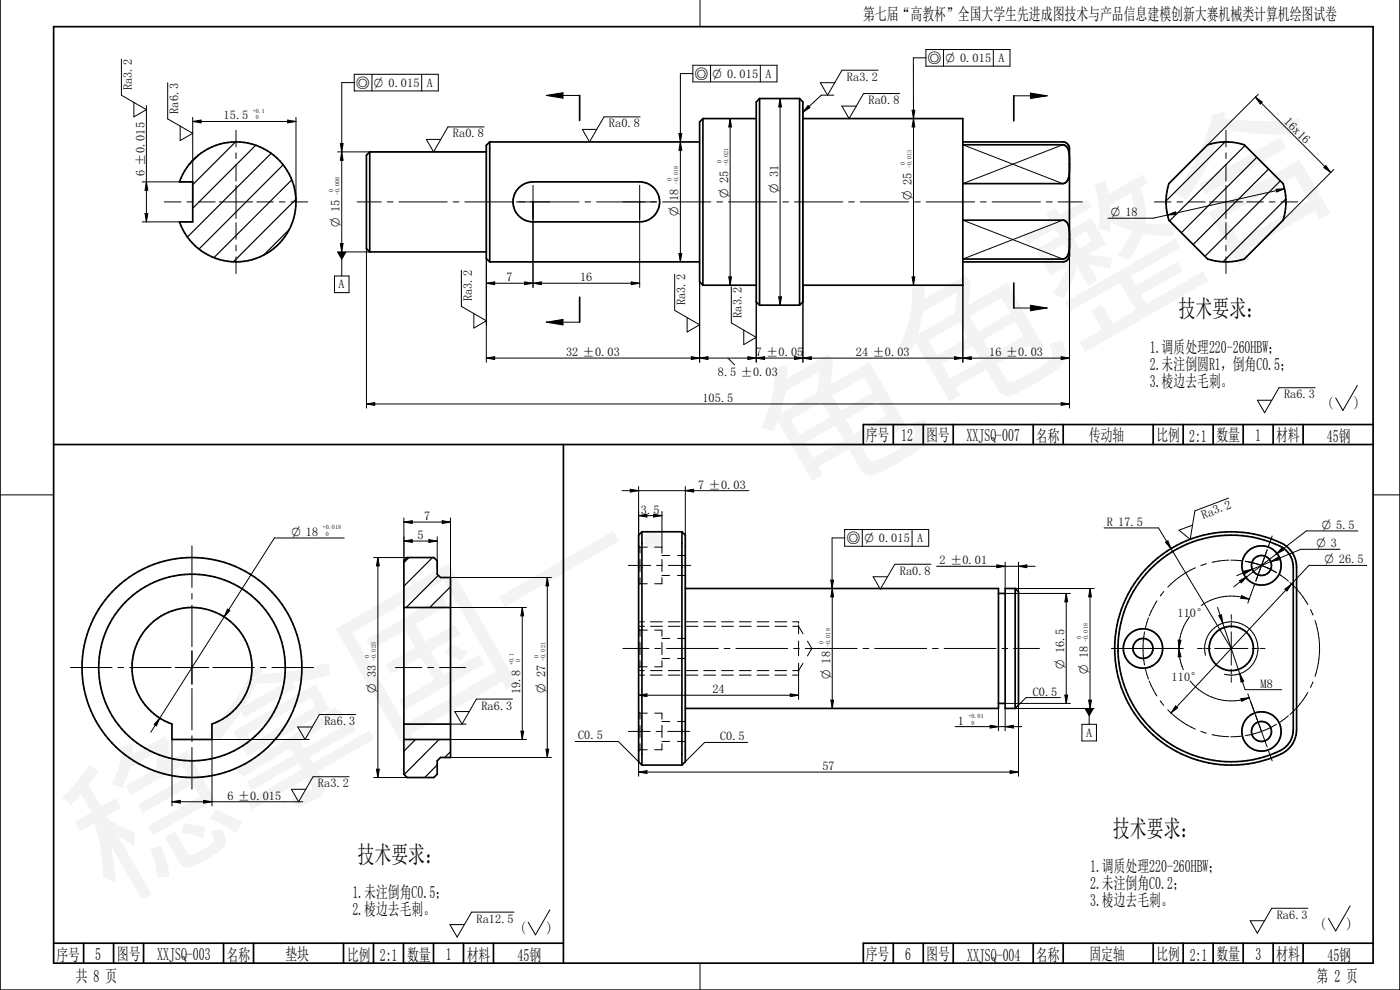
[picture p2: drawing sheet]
<svg xmlns="http://www.w3.org/2000/svg" width="420mm" height="297mm" viewBox="0 0 420 297" stroke-linecap="round" stroke-linejoin="round" font-family="sans-serif">
<g fill="none" stroke="#000" stroke-width=".3">
<path d="M36.4 17.7v10.9l7.5 4.3-3.7 2.2v-4.4M207.9 19.6h25.3v5h-25.3zM210.1 0v8M213.2 19.6v5M228.2 19.6v5M277.9 17.4h-3.8l.1 18.2M277.9 14.9h25.2v5h-25.2zM283.2 14.9v5M298.1 14.9v5M420.1 0v297h-420M43.9 31.6v35M50.3 24.8v10.9l7.5 4.3-3.7 2.2v-4.4"/>
<path d="M57.8 35.2v25.4h-1.7M57.8 36.4l2.5-.4v.9zM57.8 36.4h31M70.8 39.1v5M86.3 36l2.5 .4-2.5 .5zM88.8 35.2v25.4M106.3 24.8h-3.7v58M106.3 22.3h25.2v5h-25.2zM111.6 22.3v5M126.5 22.3v5M145.3 38.1h-10.9l-4.3 7.5-2.2-3.8h4.4M164 28.6h10"/>
<path d="M164 28.6l5-.8v1.7zM192.1 35.1h-10.8l-4.4 7.5-2.1-3.8h4.3M207.9 22.1h-3.7v20.5l.4-2.5h-.8l.8 5h-.8l.4-2.5v36M219.1 35.6l.4 2.5h-.8zM219.1 35.6v50M234.1 29.6l.4 2.5h-.8zM234.1 29.6v62M241 32.4v76.3M242.5 31.7l.6 .6-2.1 1.4zM250.2 28.6h-3.7l-5.5 5.1M263.5 21.1h-10.8l-4.3 7.5-2.2-3.8h4.3M270 28.1h-10.8l-4.4 7.5-2.1-3.8h4.3"/>
<path d="M273.7 33.1h.9l-.4 2.5zM274.2 35.6l.4 2.5h-.9zM274.2 35.6v50M304.3 28.7h9.9M309.2 27.9l5 .8-5 .9zM367.9 39.1v5M376.8 29.1l2 1.5-.6 .6zM376.8 29.1l22.6 22.7M377.6 28.3l-15.2 15.1M42.7 54.6h15.1M43.9 54.6l.5 2.5h-.9zM70.8 45.8v1.8"/>
<path d="M70.8 49.3v5M70.8 55.6v10M101.3 45.6h44.7M102.1 43.1h.9l-.4 2.5zM102.6 45.6l.4 2.5h-.9zM146 43.6v65.1M160 55.6v30.6M192 55.6v30.6M289 43.4l30 11.7M319 43.4l-30 11.7M321 49.3v73.2M367.9 45.8v1.8"/>
<path d="M367.9 49.3v5M367.9 55.6v10M383 56.8l2.5-.2-2.4 1zM385.5 56.6l-39.4 8.9h-13.6M397.3 50.3l.6-.6 1.5 2.1zM400.3 50.9l-15.2 15.2M42.7 66.6h15.1M43.5 64.1h.9l-.5 2.5zM49.3 60.6h5M59.6 60.6h5M65.8 60.6h10M70.8 66.8v5"/>
<path d="M70.8 73.6v1.7M70.8 77.1v5M77.1 60.6h5M83.8 60.6h1.8M87.3 60.6h5M101.3 75.6h9.7M102.1 73.1h.9l-.4 2.5zM107.2 60.6h7.2M110 74.6v47.9M116.2 60.6h1.8M119.7 60.6h14.5M136 60.6h1.7"/>
<path d="M139.5 60.6h14.5M155 60.6h18.8M175.6 60.6h1.7M179.1 60.6h18M198.9 60.6h14.4M203.8 76.1h.8l-.4 2.5zM215.1 60.6h1.8M218.6 60.6h14.5M234.9 60.6h1.7M238.4 60.6h14.5M254.7 60.6h1.7M258.2 60.6h14.5"/>
<path d="M274.5 60.6h1.7M278 60.6h14.5M289 66.1l30 11.6M294.2 60.6h1.8M297.8 60.6h14.5M314 60.6h1.8M317.5 60.6h7.3M319 66.1l-30 11.6M346.4 60.6h5M350.4 64.5l2.3-.9 .2 .8zM353.2 60.6h1.7M356.7 60.6h5"/>
<path d="M362.9 60.6h10M367.9 66.8v5M367.9 73.6v1.7M367.9 77.1v5M374.2 60.6h5M380.9 60.6h1.8M384.4 60.6h5M100.4 82.8h4.3v5h-4.3zM138.5 81.1v10.8l7.5 4.3-3.8 2.2v-4.3M146 85l2.5-.4v.8zM157.5 84.6l2.5 .4-2.5 .4zM160 85l2.5-.4v.8z"/>
<path d="M164 96.7l5-.9v1.7zM164 96.7h10M189.5 84.6l2.5 .4-2.5 .4zM192 85h-46M202.5 82.3v10.8l7.5 4.4-3.8 2.1v-4.3M210 84.6v24.1M218.7 83.1h.8l-.4 2.5zM219.5 86v10.9l7.5 4.3-3.8 2.2v-4.3M227 90.6v18.1M233.7 89.1h.8l-.4 2.5zM241 90.6v18.1M273.7 83.1h.9l-.4 2.5z"/>
<path d="M289 85.6v23.1M304.3 92.4h9.9M309.2 91.6l5 .8-5 .8zM146 107.4l2.5-.4v.9zM146 107.4h175M207.5 107l5 .9v-.9l-5 .9zM218.5 107.4l2 2.1M224.5 107l5 .9v-.9l-5 .9zM241 107.4l-2.5 .5v-.9l5 .9v-.9l-2.5 .4M286.5 107v.9l5-.9v.9zM318.5 107l2.5 .4-2.5 .5zM394.7 116.3h-10.9l-4.3 7.5-2.1-3.7h4.3"/>
<path d="M407.4 115.6l-4.4 7.6-2.1-3.8M110 121.2l2.5-.4v.8zM110 121.2h211M318.5 120.8l2.5 .4-2.5 .4zM.1 148.5h16M121.2 156.6l2.5-.4v.9zM121.2 155.4v12.9M121.2 156.6h14M132.7 156.2l2.5 .4-2.5 .5zM135.2 155.4v22.4M186.7 147.2h38.1M189.2 146.8l2.5 .4-2.5 .4z"/>
<path d="M191.7 154.7l2.5-.4v.8zM191.7 146v17.9M191.7 154.7h7M196.2 154.3l2.5 .4-2.5 .4zM198.7 153.5v12.5M205.7 147.2l2.5-.4v.8zM205.7 146v14.6M253.5 158.9h25.2v5h-25.2zM258.8 158.9v5M273.7 158.9v5M331.3 158.4h16.4l21.8 36.2M368.7 149.4l-10.1 3.9-1.4 8.5-3.4-2.7 4.1-1.6"/>
<path d="M407.5 159.3h-15.5l-21.7 16.8M412.1 148.5h8M57.6 163.8v12.5M57.6 178.1v1.7M103.3 161.4h-21l-15 23.7M112.2 167.3h10M113.4 167.3l.4 2.5h-.8zM113.4 167.3v66M121.2 162.3l2.5-.4v.8zM121.2 162.3h10M128.7 161.9l2.5 .4-2.5 .4zM131.2 161.1v9.2"/>
<path d="M135.2 173.3h30.3M164.2 173.3l.5 2.5h-.9zM164.2 173.3v54M188.6 169.7h6.7M191.7 163.8l.1 .1M191.8 175.5l-.1 .1M191.9 164l.2 .2M192.1 164.2v1.8M192.1 167.8v3.7M192.1 173.3v1.9M192.1 164.2h2.2M192.1 175.2h2.1"/>
<path d="M192.1 175.2l-.2 .1M196.5 164.2h2.2M197.1 169.7h1.7M198.7 167.8v3.7M198.7 173.3v1.9h-2.2M198.7 172.7h2.3M198.7 166.7h2.3M200.6 169.7h6.7M203.3 172.7h2.4M203.3 166.7h2.4M249.3 174.1h.8l-.4 2.5zM249.8 176.6l.4 2.5h-.9z"/>
<path d="M249.8 176.6v36M253.5 161.4h-3.8v15.2M279.4 169.3h-10.9l-4.3 7.5-2.2-3.8h4.4M281.1 169.9h29.6M299.2 169.5l2.5 .4-2.5 .4zM301.7 178.1h19.5M301.7 168.7v7.9M304.7 176.6h23.7M305.7 169.9l2.5-.4v.8zM305.7 168.7v8.9M320 178.1l.4 2.5h-.8zM320 178.1v33"/>
<path d="M327.1 176.6l.5 2.5h-.9zM327.1 176.6v36M349.3 177.5l-1.1 1.3M349.8 162.7l.7-.5 .9 2.4zM358.7 170.4l-3.8 2-2.3 1.8-2.1 2M362 169.1l-1.6 .6M368.8 168.1l-5.1 .6M369.4 168.1l3.1 .1h-.2M372 174.2l2.2-1.2-1.7 1.9zM372.6 178.7l2.3 1.1-2.5-.3zM373.3 171.4l2.5-.6-2.2 1.3zM373.8 168.4l5.5 1.5 3.8 1.9"/>
<path d="M374.9 179.8a15.8 15.8 0 0 0-14.4 1.9M376.4 175.5l-1.9 5.5M380.3 165l-3.4 9.4M381.4 168.5l2.1-1.3 .3 .8zM381.8 160.8l-1.1 3M384.4 172.6l-.3-.1 2.6 1.9M384.7 164.4l.5 .7-2.3 1.2zM385.6 176.8l2-1.6-1.4 2.1zM387.1 174.8l3.1 3.2 2.3 3.4M387.6 175.2l-36.2 38.7M402.2 164.8h-11.8l-19.2 7.9M410.2 169.7h-17.4l-5.2 5.5"/>
<path d="M57.6 181.5v12.5M57.6 195.3v10M67.3 185.1l-22 34.6M68.3 182.8l.7 .4-1.7 1.9zM135.2 182.3h22.8M156.7 182.3l.5 2.5h-.9zM156.7 182.3v39.6M186.9 194.6h7.8M191.7 187.9h1.7M191.7 188.7l.1 .1M191.7 186.6h1.7M191.9 188.9l.2 .2"/>
<path d="M192.1 189.1v1.8M192.1 192.7v3.7M192.1 198.2v1.9M192.1 189.1h2.2M195.2 186.6h3.5M195.2 187.9h3.6M196.5 189.1h2.2v1.8M196.5 194.6h1.7M198.7 192.7v3.7M198.7 198.2v1.9h-2.2M198.7 197.6h2.3M198.7 191.6h2.3"/>
<path d="M200 194.6h15.6M200.5 186.6h3.6M200.6 187.9h3.5M203.3 197.6h2.4M203.3 191.6h2.4M205.9 186.6h3.5M205.9 187.9h3.5M211.2 186.6h3.5M211.2 187.9h3.6M216.5 186.6h3.6M216.6 187.9h3.5M217.3 194.6h1.8"/>
<path d="M220.8 194.6h15.6M221.9 186.6h3.5M221.9 187.9h3.5M227.2 186.6h3.6M227.2 187.9h3.6M232.5 186.6h3.6M232.6 187.9h3.5M237.9 186.6h1.8v.4M237.9 187.9h1.8l1.3 2.2M238.2 194.6h1.7M239.7 187.5v2.6M239.7 192.3v4.5"/>
<path d="M239.7 199v10.8M241 199l-1.3 2.2h-1.8M241.7 194.6h15.5M242.3 192.4l1.3 2.2-1.3 2.2M259 194.6h1.7M262.5 194.6h15.6M279.8 194.6h1.8M283.4 194.6h15.5M300.7 194.6h1.7M304.2 194.6h7.7M333.6 194.6h21.5M343.5 189.6l-.5 4.2 .1 2.9 .4 2.8"/>
<path d="M344.7 185.4l-.9 3M347.2 180.3l-2.3 4.5M353.6 192.1h.8l-.6 2.5zM353.8 194.6l.6 2.4-.8 .1zM353.8 194.6l.3 3.2 1 3.1M357 185.1a15.8 15.8 0 0 0-3.2 9.5M359.4 194.6h1.4M361.2 194.6h.3M361.8 196.6a8 8 0 0 1 7-10 8 8 0 0 1 8.7 8.7 8 8 0 0 1-10.1 7M361.9 194.6h1.4M364.5 194.6h10M365.4 182.2l8.3 24.7h11"/>
<path d="M365.8 184.7l.8-.2 .4 2.5zM369.5 184.4v1.4M369.5 186.2v.3M369.5 186.9v1.4M369.5 189.6v10M375.8 194.6h1.4M377.5 194.6h.4M378.3 194.6h1.4M393.3 182.9l.7 1.6M394.6 186.2a26.4 26.4 0 0 1 0 16.8M21.1 200.3h12.5M35.4 200.3h1.7"/>
<path d="M38.9 200.3h12.5M48 215.5l-1 2.3-.7-.5zM52.6 200.3h10M57.6 206.5v12.5M63.9 200.3h12.4M78.1 200.3h1.8M81.6 200.3h12.5M106.7 214.4h-10.8l-4.4 7.5-2.1-3.8h4.3M118.7 200.3h7.9M128.4 200.3h1.7M131.9 200.3h7.9M135.2 217.3h4.7"/>
<path d="M153.8 209.8h-10.8l-4.3 7.5-2.2-3.8h4.3M156.3 219.4h.9l-.5 2.5zM188.6 219.5h6.5M191.7 201.2h1.7M191.7 213.6l.1 .1M191.7 202.6h1.7M191.7 208.6l2.5-.4v.8zM191.7 208.6h48M191.8 200.3l-.1 .2M191.9 213.8l.2 .2M192.1 214v1.8M192.1 217.6v3.7"/>
<path d="M192.1 200.1h2.1M192.1 214h2.2M192.1 200.1l-.2 .1M195.2 201.2h3.5M195.2 202.6h3.5M196.5 214h2.2v1.8M196.9 219.5h1.7M198.7 217.6v3.7M198.7 216.5h2.3M200.4 219.5h6.6M200.5 201.2h3.6M200.5 202.6h3.6"/>
<path d="M203.3 216.5h2.4M205.9 201.2h3.5M205.9 202.6h3.5M211.2 201.2h3.5M211.2 202.6h3.5M216.5 201.2h3.6M216.5 202.6h3.6M221.9 201.2h3.5M221.9 202.6h3.5M227.2 201.2h3.6M227.2 202.6h3.6M232.5 201.2h3.6"/>
<path d="M232.5 202.6h3.6M237.2 208.2l2.5 .4-2.5 .4zM237.9 202.6h1.8M249.3 210.1h.9l-.4 2.5zM286.6 218h20.1M297.2 217.6l2.5 .4-2.5 .4zM299.6 211.1h21.6M299.7 212.6v6.7M301.7 212.6v6.7M301.7 218l2.5-.4v.8zM303.2 212.6h25.2M318.3 209.3h-10.4l-2.2 2.3v21.3"/>
<path d="M319.6 208.6h.8l-.4 2.5zM324.7 217.3h4.4v5h-4.4zM326.7 210.1h.9l-.5 2.5zM326.9 212.6v4.7M343.8 200.7l.9 3.1M344.9 204.3l2.3 4.5M348.2 210.3l1.1 1.3M350.4 213l2.2 1.9 2.3 1.8 3.8 2.1M352.8 211.8l.6 .6-2 1.5zM357.2 204.3a15.7 15.7 0 0 0 17.7 5M360.4 219.4l1.6 .6M369.5 200.8v1.4"/>
<path d="M369.5 202.6v.3M369.5 203.3v1.4M372.1 202.1l1.2 2.3-.8 .2zM372.4 209.6l2.5-.3-2.3 1.1zM374.5 208.2l4.1 11.3M375.4 210.6l1 3M376.9 214.8l3.4 9.4M383.1 217.3l-3.8 1.9-2.8 .9-2.7 .6M386.7 214.8l-2.6 1.9M392.5 207.8l-2.3 3.3-3.1 3.3M394 204.6l-.7 1.6M51.6 221.9v19.9"/>
<path d="M57.6 220.8v1.7M57.6 224.3v12.5M92.8 221.9h-29.2v19.9M104.8 233.1h-10.8l-4.4 7.5-2.1-3.8h4.3M112.2 233.3h14M113 230.8h.8l-.4 2.5zM132.2 227.3h33.3M135.2 221.9h22.8M163.8 224.8h.9l-.5 2.5zM172.6 222.5h13l6.1 6.1M191.7 231.7l2.5-.5v.9zM191.7 225.3v7.6"/>
<path d="M191.7 231.7h114M191.8 225.2l-.1 .2M192.1 223.1v1.9M192.1 225h2.1M192.1 225l-.2 .1M198.7 223.1v1.9h-2.2M198.7 222.5h2.3M203.3 222.5h2.4M224.4 222.8h-12.9l-5.8 5.8M303.2 231.2l2.5 .5-2.5 .4zM363.7 220.4l5.1 .6M372.5 220.9l-3.1 .2"/>
<path d="M380.7 225.3l1.1 3M51.6 240.6l2.5-.5v.9zM51.6 240.6h39.3M61.1 240.1l2.5 .5-2.5 .4zM154.2 273.7h-12.7l-4.3 7.5-2.2-3.8h4.4M165 273l-4.3 7.5-2.2-3.8M392.5 272.5h-10.8l-4.4 7.5-2.1-3.7h4.3M405.2 271.8l-4.4 7.5-2.1-3.7M210.1 289v8"/>
</g>
<g fill="none" stroke="#000" stroke-width=".51">
<path d="M16.1 8h396v281h-396zM174 28.6v7.5M211 35.6l-1 1v48l1 1M211 35.6v50M211 35.6h16M228 29.6v62M228 29.6l-1 1v60l1 1M228 29.6h12M240 29.6v62M240 29.6l1 1v60l-1 1M241 35.6h48v50h-48M304.3 28.7v7.5"/>
<path d="M57.6 48.3a18 18 0 0 1 27.4 1.2 18 18 0 0 1-5.5 26.9 18 18 0 0 1-25.6-9.8h3.9v-12h-3.9l1.5-3.4zM111 45.6l-1 1v28l1 1M111 45.6v30M111 45.6h35M147 42.6l-1 1v34l1 1M147 42.6v36M147 42.6h63M156 56.1l1.8-1.1 2.2-.4h32a6 6 0 0 1 6 6 6 6 0 0 1-6 6h-32a6 6 0 0 1-5.6-3.9 6 6 0 0 1 1.6-6.6zM289 42.6h30a1.99 1.99 0 0 1 2 2v32a1.99 1.99 0 0 1-2 2h-30M289 43.4h30a2.37 2.37 0 0 1 1.9 2.7l.1 1.6M321 50.9a4.2 4.2 0 0 1-1.5 4.1l-30.5 .1M350.8 55.1l11.6-11.7a18 18 0 0 1 11 0l11.7 11.7a18 18 0 0 1 0 11l-11.7 11.6a17.9 17.9 0 0 1-11 0l-11.6-11.6a18.4 18.4 0 0 1 0-11z"/>
<path d="M111 75.6h35M147 78.6h63M289 66.1h30a2.37 2.37 0 0 1 1.9 2.6l.1 1.6M321 73.5a4.2 4.2 0 0 1-1.5 4.1l-30.5 .1M174 89.2v7.5M211 85.6h16M228 91.6h12M304.3 84.9v7.5M16.1 133.4h396M169.1 133.4v155.6M268.1 127.4v6M277.1 127.4v6"/>
<path d="M286.1 127.4v6M310.1 127.4v6M319.1 127.4v6M346.1 127.4v6M355.1 127.4v6M364.1 127.4v6M373.1 127.4v6M382.1 127.4v6M391.1 127.4v6M412.1 127.4h-153v6M192.7 159.6v70M192.7 159.6l-1 1v68l1 1"/>
<path d="M192.7 159.6h12M204.7 159.6l1 1v68l-1 1M204.7 159.6v70M121.2 168.3l1-1h8l1 1v4l1 1h3v54h-3l-1 1v4l-1 1h-8l-1-1zM205.7 176.6h93.9v36h-93.9M299.6 178.1h2.1M304.7 176.6h-3v36h3M304.7 176.6v36M304.7 176.6l1 1v34l-1 1M344.8 169.8a34.7 34.7 0 0 1 41.2-6 8 8 0 0 1 3.1 6.4v48.8a8.3 8.3 0 0 1-6.1 7.9 35 35 0 0 1-42.6-12.9 35 35 0 0 1 4.4-44.2zM345.1 170.9a33.6 33.6 0 0 1 40.4-6.2 6.9 6.9 0 0 1 2.6 5.5v48.8a7.3 7.3 0 0 1-5.5 7 34 34 0 0 1-41.2-12.3 34 34 0 0 1 3.7-42.8zM45.3 187.1a18 18 0 0 1 27.7 3.8 18 18 0 0 1-9.4 26.4v4.6h-12v-4.6a18 18 0 0 1-6.3-30.2z"/>
<path d="M121.2 182.3h14M121.2 217.3h14M299.6 211.1h2.1M121.2 221.9h14M192.7 229.6h12M16.1 283h153M25.1 283v6M34.1 283v6M43.1 283v6M67.1 283v6M76.1 283v6M103.1 283v6"/>
<path d="M112.1 283v6M121.1 283v6M130.1 283v6M139.1 283v6M148.1 283v6M268.1 283v6M277.1 283v6M286.1 283v6M310.1 283v6M319.1 283v6M346.1 283v6M355.1 283v6"/>
<path d="M364.1 283v6M373.1 283v6M382.1 283v6M391.1 283v6M412.1 283h-153v6"/>
<circle cx="378.6" cy="169.7" r="5.9"/>
<circle cx="378.6" cy="169.7" r="3"/>
<circle cx="343" cy="194.6" r="3"/>
<circle cx="343" cy="194.6" r="5.9"/>
<circle cx="369.5" cy="194.6" r="6.6"/>
<circle cx="57.6" cy="200.3" r="33"/>
<circle cx="57.6" cy="200.3" r="28"/>
<circle cx="378.6" cy="219.5" r="3"/>
<circle cx="378.6" cy="219.5" r="5.9"/>
</g>
<g fill="none" stroke="#000" stroke-width=".36">
<path d="M59.8 46.3l-3.2 3.3M70.7 42.6l-12.9 12.8M76.7 43.6l-18.9 18.9M81.4 46l-25.2 25.1M85 49.5l-25.3 25.2M87.6 54l-23.4 23.3M88.8 59.8l-18.7 18.7M367.7 42.6l-17.7 17.7M373.6 43.7l-22.6 22.6M377.2 47.2l-22.7 22.6M380.7 50.7l-22.6 22.7M384.2 54.3l-22.6 22.6"/>
<path d="M385.9 59.7l-18.9 18.9M86.8 68.9l-7.7 7.7M122.7 167.3l-1.5 1.5M129.8 167.3l-8.6 8.6M131.5 172.6l-9.6 9.7M135.2 176l-6.2 6.3M124.7 221.9l-3.5 3.5M131.2 229.5l-3.7 3.8M131.8 221.9l-10.5 10.5M135.2 225.5l-1.7 1.8"/>
</g>
<g fill="#000">
<path d="M57.8 36.4l2.5-.4v.9zM86.3 36l2.5 .4-2.5 .5zM164 28.6l5-.8v1.7zM219.1 35.6l.4 2.5h-.8zM234.1 29.6l.4 2.5h-.8zM242.5 31.7l.6 .6-2.1 1.4zM273.7 33.1h.9l-.4 2.5zM274.2 35.6l.4 2.5h-.9zM309.2 27.9l5 .8-5 .9zM376.8 29.1l2 1.5-.6 .6zM43.9 54.6l.5 2.5h-.9zM102.6 45.6l.4 2.5h-.9z"/>
<path d="M102.1 43.1h.9l-.4 2.5zM204.2 42.6l.4 2.5h-.8zM203.8 40.1h.8l-.4 2.5zM383 56.8l2.5-.2-2.4 1zM397.9 49.7l1.5 2.1-2.1-1.5zM43.5 64.1h.9l-.5 2.5zM101.1 75.6h2.9l-1.4 2.5zM102.1 73.1h.9l-.4 2.5zM203.8 76.1h.8l-.4 2.5zM350.4 64.5l2.3-.9 .2 .8zM146 85l2.5-.4v.8zM157.5 84.6l2.5 .4-2.5 .4z"/>
<path d="M160 85l2.5-.4v.8zM164 96.7l5-.9v1.7zM189.5 84.6l2.5 .4-2.5 .4zM218.7 83.1h.8l-.4 2.5zM233.7 89.1h.8l-.4 2.5zM273.7 83.1h.9l-.4 2.5zM309.2 91.6l5 .8-5 .8zM146 107.4l2.5-.4v.9zM207.5 107l2.5 .4-2.5 .5zM210 107.4l2.5-.4v.9zM224.5 107l2.5 .4-2.5 .5zM227 107.4l2.5-.4v.9z"/>
<path d="M238.5 107l2.5 .4-2.5 .5zM241 107.4l2.5-.4v.9zM286.5 107l2.5 .4-2.5 .5zM289 107.4l2.5-.4v.9zM318.5 107l2.5 .4-2.5 .5zM110 121.2l2.5-.4v.8zM318.5 120.8l2.5 .4-2.5 .4zM121.2 156.6l2.5-.4v.9zM132.7 156.2l2.5 .4-2.5 .5zM189.2 146.8l2.5 .4-2.5 .4zM191.7 154.7l2.5-.4v.8zM196.2 154.3l2.5 .4-2.5 .4z"/>
<path d="M205.7 147.2l2.5-.4v.8zM113.4 167.3l.4 2.5h-.8zM121.2 162.3l2.5-.4v.8zM128.7 161.9l2.5 .4-2.5 .4zM164.2 173.3l.5 2.5h-.9zM249.3 174.1h.8l-.4 2.5zM249.8 176.6l.4 2.5h-.9zM299.2 169.5l2.5 .4-2.5 .4zM305.7 169.9l2.5-.4v.8zM327.1 176.6l.5 2.5h-.9zM349.8 162.7l.7-.5 .9 2.4zM372 174.2l2.2-1.2-1.7 1.9z"/>
<path d="M372.6 178.7l2.3 1.1-2.5-.3zM373.3 171.4l2.5-.6-2.2 1.3zM381.4 168.5l2.1-1.3 .3 .8zM384.7 164.4l.5 .7-2.3 1.2zM385.6 176.8l2-1.6-1.4 2.1zM68.3 182.8l.7 .4-1.7 1.9zM156.7 182.3l.5 2.5h-.9zM320 178.1l.4 2.5h-.8zM353.8 194.6l.6 2.4-.8 .1zM353.6 192.1h.8l-.6 2.5zM365.8 184.7l.8-.2 .4 2.5zM48 215.5l-1 2.3-.7-.5z"/>
<path d="M156.3 219.4h.9l-.5 2.5zM191.7 208.6l2.5-.4v.8zM237.2 208.2l2.5 .4-2.5 .4zM249.3 210.1h.9l-.4 2.5zM297.2 217.6l2.5 .4-2.5 .4zM301.7 218l2.5-.4v.8zM319.6 208.6h.8l-.4 2.5zM325.4 212.6h2.9l-1.4 2.5zM326.7 210.1h.9l-.5 2.5zM352.8 211.8l.6 .6-2 1.5zM372.4 209.6l2.5-.3-2.3 1.1zM372.1 202.1l1.2 2.3-.8 .2z"/>
<path d="M113 230.8h.8l-.4 2.5zM163.8 224.8h.9l-.5 2.5zM191.7 231.7l2.5-.5v.9zM303.2 231.2l2.5 .5-2.5 .4zM51.6 240.6l2.5-.5v.9zM61.1 240.1l2.5 .5-2.5 .4z"/>
</g>
<text font-size="47.6" x="33.1" y="270.5" transform="rotate(-30 33.1 270.5)">稳拿国一·龟龟整合</text>
<g font-size="7.3">
<text x="353.7" y="95.2">技术要求：</text>
<text x="334" y="251.1">技术要求：</text>
<text x="107.3" y="258.8">技术要求：</text>
</g>
<g font-size="5.1">
<text x="259" y="6.1">第七届“高教杯”全国大学生先进成图技术与产品信息建模创新大赛机械类计算机绘图试卷</text>
<text x="345.1" y="105.8">1.调质处理220-260HBW；</text>
<text x="345.1" y="110.9">2.未注倒圆R1，倒角C0.5；</text>
<text x="345.1" y="116">3.棱边去毛刺。</text>
<text x="397" y="122.8">（</text>
<text x="405.9" y="122.8">）</text>
<text x="259.8" y="132.4">序号</text>
<text x="270.5" y="132.4">12</text>
<text x="277.9" y="132.4">图号</text>
<text x="290.1" y="132.5">XXJSQ-007</text>
<text x="310.9" y="132.5">名称</text>
<text x="326.8" y="132.4">传动轴</text>
<text x="347.1" y="132.4">比例</text>
<text x="356.9" y="132.7">2:1</text>
<text x="365.1" y="132.5">数量</text>
<text x="376.7" y="132.4">1</text>
<text x="383" y="132.5">材料</text>
<text x="398.2" y="132.5">45钢</text>
<text x="327.1" y="261.7">1.调质处理220-260HBW；</text>
<text x="105.8" y="269.3">1.未注倒角C0.5；</text>
<text x="327.1" y="266.8">2.未注倒角C0.2；</text>
<text x="105.8" y="274.5">2.棱边去毛刺。</text>
<text x="327.1" y="271.9">3.棱边去毛刺。</text>
<text x="154.7" y="280.1">（</text>
<text x="163.6" y="280.1">）</text>
<text x="394.8" y="279">（</text>
<text x="403.7" y="279">）</text>
<text x="28.5" y="288">5</text>
<text x="85.7" y="287.9">垫块</text>
<text x="16.9" y="288.2">序号</text>
<text x="35.1" y="288.2">图号</text>
<text x="47.2" y="288.1">XXJSQ-003</text>
<text x="68" y="288.3">名称</text>
<text x="104.2" y="288.2">比例</text>
<text x="114" y="288.3">2:1</text>
<text x="122.2" y="288.3">数量</text>
<text x="133.8" y="288.1">1</text>
<text x="140.1" y="288.3">材料</text>
<text x="155.3" y="288.2">45钢</text>
<text x="259.8" y="288.1">序号</text>
<text x="271.6" y="288.1">6</text>
<text x="278" y="288.1">图号</text>
<text x="290.3" y="288.2">XXJSQ-004</text>
<text x="310.9" y="288.2">名称</text>
<text x="327" y="288.1">固定轴</text>
<text x="347.1" y="288.1">比例</text>
<text x="357" y="288.4">2:1</text>
<text x="365.1" y="288.2">数量</text>
<text x="376.8" y="288.1">3</text>
<text x="383" y="288.2">材料</text>
<text x="398.4" y="288.3">45钢</text>
<text x="22.8" y="294.6">共 8 页</text>
<text x="395.1" y="294.5">第 2 页</text>
</g>
<g font-size="3.9">
<text x="208.6" y="23.3">a O 0.015 A</text>
<text x="278.5" y="18.6">a O 0.015 A</text>
<text x="106.9" y="26">a O 0.015 A</text>
<text x="218.5" y="59.5" transform="rotate(-90 218.5 59.5)">O 25</text>
<text x="233.5" y="57.8" transform="rotate(-90 233.5 57.8)">O 31</text>
<text x="203.6" y="64.9" transform="rotate(-90 203.6 64.9)">O</text>
<text x="273.5" y="60.1" transform="rotate(-90 273.5 60.1)">O 25</text>
<text x="333.4" y="64.9">O 18</text>
<text x="101.9" y="68.2" transform="rotate(-90 101.9 68.2)">O 15</text>
<text x="87.5" y="160.8">O 18</text>
<text x="396.7" y="158.7">O 5.5</text>
<text x="254.1" y="162.7">a O 0.015 A</text>
<text x="395.1" y="164.2">O 3</text>
<text x="397.5" y="169">O 26.5</text>
<text x="249.1" y="203.7" transform="rotate(-90 249.1 203.7)">O 18</text>
<text x="319.4" y="200.6" transform="rotate(-90 319.4 200.6)">O 16.5</text>
<text x="326.5" y="202.2" transform="rotate(-90 326.5 202.2)">O 18</text>
<text x="112.8" y="207.9" transform="rotate(-90 112.8 207.9)">O 33</text>
<text x="163.6" y="207.9" transform="rotate(-90 163.6 207.9)">O 27</text>
</g>
<g font-size="3.7">
<text x="39.6" y="27.1" transform="rotate(-90 39.6 27.1)">Ra3.2</text>
<text x="254.2" y="24.2">Ra3.2</text>
<text x="53.5" y="34.2" transform="rotate(-90 53.5 34.2)">Ra6.3</text>
<text x="67.1" y="35.8">15.5</text>
<text x="260.7" y="31.2">Ra0.8</text>
<text x="135.9" y="41.2">Ra0.8</text>
<text x="182.8" y="38.2">Ra0.8</text>
<text x="385.2" y="36.7" transform="rotate(45 385.2 36.7)">16x16</text>
<text x="43.3" y="52.8" transform="rotate(-90 43.3 52.8)">6 ±0.015</text>
<text x="203.6" y="60.3" transform="rotate(-90 203.6 60.3)">18</text>
<text x="101.6" y="86.6">A</text>
<text x="152" y="84.4">7</text>
<text x="174.1" y="84.4">16</text>
<text x="141.6" y="90.4" transform="rotate(-90 141.6 90.4)">Ra3.2</text>
<text x="205.6" y="91.6" transform="rotate(-90 205.6 91.6)">Ra3.2</text>
<text x="222.6" y="95.4" transform="rotate(-90 222.6 95.4)">Ra3.2</text>
<text x="169.9" y="106.8">32 ±0.03</text>
<text x="226.8" y="106.8">7 ±0.05</text>
<text x="256.9" y="106.8">24 ±0.03</text>
<text x="296.9" y="106.8">16 ±0.03</text>
<text x="215.4" y="112.8">8.5 ±0.03</text>
<text x="385.3" y="119.4">Ra6.3</text>
<text x="210.8" y="120.6">105.5</text>
<text x="209.6" y="146.6">7 ±0.03</text>
<text x="192.4" y="154.1">3.5</text>
<text x="361.1" y="155.7" transform="rotate(-21 361.1 155.7)">Ra3.2</text>
<text x="125.3" y="161.7">5</text>
<text x="127.3" y="156">7</text>
<text x="332.2" y="157.8">R 17.5</text>
<text x="270" y="172.4">Ra0.8</text>
<text x="282" y="169.3">2 ±0.01</text>
<text x="353.4" y="185.1">110°</text>
<text x="156.1" y="208.3" transform="rotate(-90 156.1 208.3)">19.8</text>
<text x="213.8" y="208">24</text>
<text x="309.9" y="208.7">C0.5</text>
<text x="351.6" y="204.3">110°</text>
<text x="378.3" y="206.3">M8</text>
<text x="144.5" y="212.9">Ra6.3</text>
<text x="97.4" y="217.5">Ra6.3</text>
<text x="173.5" y="221.9">C0.5</text>
<text x="287.5" y="217.4">1</text>
<text x="325.9" y="221.1">A</text>
<text x="216.1" y="222.1">C0.5</text>
<text x="246.8" y="231">57</text>
<text x="68.3" y="239.9">6 ±0.015</text>
<text x="95.4" y="236.2">Ra3.2</text>
<text x="383.2" y="275.6">Ra6.3</text>
<text x="143" y="276.8">Ra12.5</text>
</g>
<g font-size="1.9">
<text x="75.8" y="33.8">+0.1</text>
<text x="76.8" y="35.8">0</text>
<text x="216.5" y="49" transform="rotate(-90 216.5 49)">0</text>
<text x="218.5" y="49.9" transform="rotate(-90 218.5 49.9)">-0.021</text>
<text x="271.5" y="49.5" transform="rotate(-90 271.5 49.5)">0</text>
<text x="273.5" y="50.5" transform="rotate(-90 273.5 50.5)">-0.013</text>
<text x="99.9" y="57.7" transform="rotate(-90 99.9 57.7)">0</text>
<text x="101.9" y="58.6" transform="rotate(-90 101.9 58.6)">-0.008</text>
<text x="201.6" y="54.4" transform="rotate(-90 201.6 54.4)">0</text>
<text x="203.6" y="55.3" transform="rotate(-90 203.6 55.3)">-0.018</text>
<text x="96.8" y="158.8">+0.018</text>
<text x="97.8" y="160.8">0</text>
<text x="324.5" y="191.7" transform="rotate(-90 324.5 191.7)">0</text>
<text x="110.8" y="197.4" transform="rotate(-90 110.8 197.4)">0</text>
<text x="161.6" y="197.4" transform="rotate(-90 161.6 197.4)">0</text>
<text x="247.1" y="193.2" transform="rotate(-90 247.1 193.2)">0</text>
<text x="249.1" y="194.1" transform="rotate(-90 249.1 194.1)">-0.018</text>
<text x="326.5" y="192.6" transform="rotate(-90 326.5 192.6)">-0.018</text>
<text x="112.8" y="198.3" transform="rotate(-90 112.8 198.3)">-0.025</text>
<text x="154.1" y="199.6" transform="rotate(-90 154.1 199.6)">+0.1</text>
<text x="156.1" y="198.7" transform="rotate(-90 156.1 198.7)">0</text>
<text x="163.6" y="198.3" transform="rotate(-90 163.6 198.3)">-0.021</text>
<text x="290.6" y="215.4">+0.01</text>
<text x="291.5" y="217.4">0</text>
</g>
</svg>
